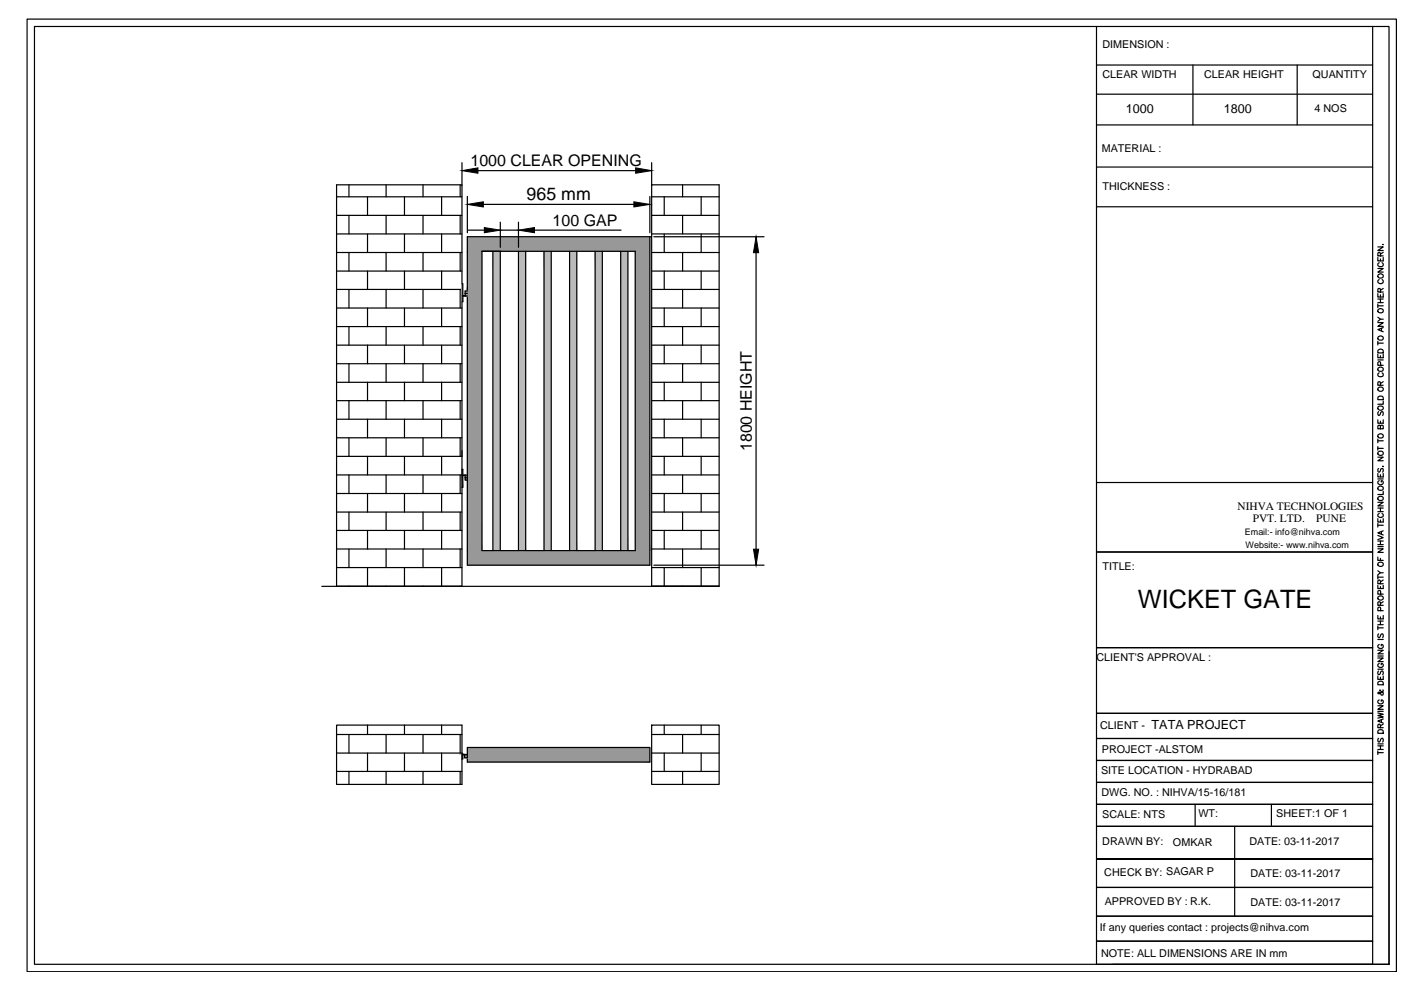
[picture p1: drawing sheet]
<svg xmlns="http://www.w3.org/2000/svg" width="297mm" height="210mm" viewBox="0 0 297 210" stroke-linecap="round" stroke-linejoin="round" font-family="sans-serif">
<!-- layer: 0 -->
<g fill="#989898" stroke="#989898" stroke-width=".21">
<path d="M99.1 50.2v3.1h38.7zM99.1 50.2h38.7v3.1z"/>
<path d="M134.7 53.3v63.4h3.1zM134.7 53.3h3.1v63.4z"/>
<path d="M99.1 53.3v63.4h3.1zM99.1 53.3h3.1v63.4z"/>
<path d="M99.1 116.7v3.1h38.7zM99.1 116.7h38.7v3.1z"/>
<path d="M98.6 100.7v.6h.5zM98.6 100.7h.5v.6z"/>
<path d="M98.6 101.3v.5h.5zM98.6 101.3h.5v.5z"/>
<path d="M97.9 99.5v3.9h.2zM97.9 99.5h.2v3.9z"/>
<path d="M98.1 100.7l.5 .1zM98.1 100.7l.5 .1z"/>
<path d="M98.6 61.7v.5h.5zM98.6 61.7h.5v.5z"/>
<path d="M98.6 62.2v.6h.5zM98.6 62.2h.5v.6z"/>
<path d="M97.9 60.1v3.9h.2zM97.9 60.1h.2v3.9z"/>
<path d="M98.1 62.7l.5 .1zM98.1 62.7l.5 .1z"/>
<path d="M97.9 159.8v.2h.2zM97.9 159.8h.2v.2z"/>
<path d="M98.1 160h1zM98.1 160h1z"/>
<path d="M97.9 160h.2zM97.9 160h.2z"/>
<path d="M97.9 160v.9h.2zM97.9 160h.2v.9z"/>
<path d="M99.1 158.5v3.1h38.7zM99.1 158.5h38.7v3.1z"/>
<path d="M98.5 160v.7h.6zM98.5 160h.6v.7z"/>
</g>
<g fill="none" stroke="#000" stroke-width=".25">
<path d="M5.7 4h290.4v202h-290.4zM7.3 5.6h287.2v198.9h-287.2zM232.5 5.6v198.9h58.5v-198.9M232.5 13.8h58.5M232.5 20h58.5M252.9 13.8v12.7M275 13.8v12.7M74 39.2v2.5M81.9 39.2v2.5M89.7 39.2v2.5M97.6 39.2v2.5M97.9 34.5v4.8"/>
<path d="M101.3 36.2h33.5M138.2 34.5v4.8M144.7 39.2v2.5M232.5 26.5h58.5M232.5 35.4h58.5M71.4 41.7h26.5M71.4 45.7h26.5M71.4 49.6h26.5M71.4 53.5h26.5M71.4 57.5h26.5M74 45.7v3.9M74 53.5v4"/>
<path d="M77.9 41.7v4M77.9 49.6v3.9M77.9 57.5v3.9M81.9 45.7v3.9M81.9 53.5v4M85.8 41.7v4M85.8 49.6v3.9M85.8 57.5v3.9M89.7 45.7v3.9M89.7 53.5v4M93.6 41.7v4M93.6 49.6v3.9"/>
<path d="M93.6 57.5v3.9M97.6 45.7v3.9M97.6 53.5v4M99.1 41.6v7.7M99.1 50.2h38.7v69.6h-38.7zM99.3 48.8h3.4M102.2 53.3v63.4h32.5v-63.4h-32.5h3.9v63.4M102.5 43.3h31.9M104.5 53.3v63.4M106.1 47.1v5.3M106.1 48.8h3.8M109.9 47.1v5.3"/>
<path d="M109.9 53.3v63.4M111.4 53.3v63.4M113.3 48.8h18.4M115.3 53.3v63.4M116.9 53.3v63.4M120.8 53.3v63.4M122.3 53.3v63.4M126.2 53.3v63.4M127.7 53.3v63.4M131.6 53.3v63.4M133.1 53.3v63.4M137.8 50.2h.4v74.1h14.3v-85.1h-14.3v11"/>
<path d="M137.8 41.6v7.7M138.2 41.7h14.3M138.2 45.7h14.3M138.2 49.6h14.3M138.2 53.5h14.3M138.2 57.5h14.3M138.6 50.2h23.4M140.8 41.7v4M140.8 49.6v3.9M140.8 57.5v3.9M144.7 45.7v3.9M144.7 53.5v4"/>
<path d="M148.7 41.7v4M148.7 49.6v3.9M148.7 57.5v3.9M160.3 53.6v62.8M232.5 43.8h58.5M292.1 56.9h1.2l-1.2 .8h1.2M292.1 54.6v.7h1.2v-.7M292.1 52.4h1.2l-1.2 .7h1.2M292.4 59.3a.43 .43 0 0 0-.3 .5 .43 .43 0 0 0 .5 .3h.2a.44 .44 0 0 0 .5-.3 .44 .44 0 0 0-.3-.5M292.4 55.7a.43 .43 0 0 0-.3 .5 .43 .43 0 0 0 .5 .3h.2a.44 .44 0 0 0 .5-.3 .44 .44 0 0 0-.3-.5M292.7 54.3l-.1-.7-.3-.1-.1 .1-.1 .7h1.2M292.7 54.9v.4"/>
<path d="M293.2 51.8h.1M293.3 53.5l-.6 .4M71.4 61.4h26.5M71.4 65.3h26.5M71.4 69.2h26.5M71.4 73.2h26.5M71.4 77.1h26.5M74 61.4v3.9M74 69.2v4M74 77.1v4M77.9 65.3v3.9M77.9 73.2v3.9"/>
<path d="M81.9 61.4v3.9M81.9 69.2v4M81.9 77.1v4M85.8 65.3v3.9M85.8 73.2v3.9M89.7 61.4v3.9M89.7 69.2v4M89.7 77.1v4M93.6 65.3v3.9M93.6 73.2v3.9M97.6 61.4v3.9M97.6 69.2v4"/>
<path d="M97.6 77.1v4M97.9 60.1h.2v3.9h-.2M98.1 62.8h1M98.1 62.7h.5M99.1 62.2h-.5v.6M99.1 61.7h-.5v.5M138.2 61.4h14.3M138.2 65.3h14.3M138.2 69.2h14.3M138.2 73.2h14.3M138.2 77.1h14.3M140.8 65.3v3.9"/>
<path d="M140.8 73.2v3.9M144.7 61.4v3.9M144.7 69.2v4M144.7 77.1v4M148.7 65.3v3.9M148.7 73.2v3.9M292.1 75.1v.7h1.2v-.7M292.1 68.4h1.2l-1.2 .8h1.2M292.1 62.3v.7h1.2v-.7M292.1 64.5v.7M292.1 72.4v.7M292.1 76.3h1.2"/>
<path d="M292.1 72.8h1.2M292.1 67.3l.6 .4M292.1 64.8h1.2M292.1 64.2h1.2M292.1 63.4h1.2M292.2 74.3a.61 .61 0 0 1 .6-.3 .61 .61 0 0 1 .5 .5v.3h-1.2zM292.2 71.5a.56 .56 0 0 1 .7-.2 .56 .56 0 0 1 .2 .7 .59 .59 0 0 1-.6 .1 .59 .59 0 0 1-.3-.6zM292.4 79.1l-.3 .2a.54 .54 0 0 0 .7 .6 .54 .54 0 0 0 .3-.8h-.1M292.7 61.9l-.1-.7h-.4l-.1 .7h1.2M292.7 62.5v.5M292.7 63.4v.8M292.7 75.4v.4"/>
<path d="M292.7 77.5l-.1-.8h-.3l-.2 .8h1.2M292.9 69.6v.6M293.3 69.5l-1.2 .4 1.2 .4M293.3 67.7h-.6l-.6 .4M293.3 61.2l-.6 .3M71.4 81.1h26.5M71.4 84.9h26.5M71.4 88.9h26.5M71.4 92.8h26.5M74 84.9v4M74 92.8v4M77.9 81.1v3.8"/>
<path d="M77.9 88.9v3.9M77.9 96.8v3.9M81.9 84.9v4M81.9 92.8v4M85.8 81.1v3.8M85.8 88.9v3.9M85.8 96.8v3.9M89.7 84.9v4M89.7 92.8v4M93.6 81.1v3.8M93.6 88.9v3.9M93.6 96.8v3.9"/>
<path d="M97.6 84.9v4M97.6 92.8v4M97.9 99.5h.2v3.9h-.2M97.9 95.5v1.3h-26.5M138.2 81.1h14.3M138.2 84.9h14.3M138.2 88.9h14.3M138.2 92.8h14.3M138.2 96.8h14.3M140.8 81.1v3.8M140.8 88.9v3.9M140.8 96.8v3.9"/>
<path d="M144.7 84.9v4M144.7 92.8v4M148.7 81.1v3.8M148.7 88.9v3.9M148.7 96.8v3.9M292.1 96.9h1.2l-1.2 .8h1.2M292.1 89v.7h1.2v-.7M292.1 93.1v.8M292.1 94.7v.7M292.1 95.1h1.2M292.1 93.5h1.2M292.2 86.3a.58 .58 0 0 1 .7-.2 .58 .58 0 0 1 .3 .6 .58 .58 0 0 1-.7 .2 .58 .58 0 0 1-.3-.6z"/>
<path d="M292.2 84.2a.65 .65 0 0 1 1.1 .2v.3h-1.2zM292.3 99.3l-.2 .3 .2 .5h.2l.5-.8h.1l.2 .3-.2 .5M292.3 87.3l-.2 .3 .2 .5 .3-.1 .4-.7h.1l.2 .3-.2 .5M292.7 90.4l.2-.2h.3l.1 .2v.5h-1.2l.1-.7h.4l.1 .7M292.7 81.7l-.1-.7h-.4l-.1 .7h1.2M292.7 89.3v.4M293.2 98.8v.2zM293.3 85v.7h-1.2M293.3 80.9l-.6 .4M71.4 100.7h26.5M71.4 104.6h26.5M71.4 108.6h26.5"/>
<path d="M71.4 112.5h26.5M71.4 116.4h26.5M74 100.7v3.9M74 108.6v3.9M74 116.4v3.9M77.9 104.6v4M77.9 112.5v3.9M81.9 100.7v3.9M81.9 108.6v3.9M81.9 116.4v3.9M85.8 104.6v4M85.8 112.5v3.9"/>
<path d="M89.7 100.7v3.9M89.7 108.6v3.9M89.7 116.4v3.9M93.6 104.6v4M93.6 112.5v3.9M97.6 100.7v3.9M97.6 108.6v3.9M97.6 116.4v3.9M98.1 100.7h1M98.1 100.8h.5M98.6 100.7v.6h.5M98.6 101.3v.5h.5"/>
<path d="M138.2 100.7h14.3M138.2 104.6h14.3M138.2 108.6h14.3M138.2 112.5h14.3M138.2 116.4h14.3M138.6 119.8h23.4M140.8 104.6v4M140.8 112.5v3.9M144.7 100.7v3.9M144.7 108.6v3.9M144.7 116.4v3.9M148.7 104.6v4"/>
<path d="M148.7 112.5v3.9M232.5 117h58.5M232.5 102.3h58.5M292.1 118.1v.7h1.2M292.1 116.4h1.2l-1.2 .7h1.2M292.1 113.5l1.2 .5-1.2 .4M292.1 110v.7h1.2v-.7M292.1 106.5h1.2l-1.2 .8h1.2M292.1 100.4v.7h1.2v-.7M292.1 111v.7M292.1 115.9h1.2M292.1 115.5h1.2"/>
<path d="M292.1 114.7h1.2M292.1 111.4h1.2M292.1 108.5h1.2M292.1 107.7h1.2M292.1 101.5h1.2M292.4 108.9a.43 .43 0 0 0-.3 .4 .43 .43 0 0 0 .5 .4h.2a.44 .44 0 0 0 .5-.3 .44 .44 0 0 0-.3-.5M292.4 101.9a.43 .43 0 0 0-.3 .5 .43 .43 0 0 0 .5 .4h.2a.42 .42 0 0 0 .5-.5 .42 .42 0 0 0-.5-.4v.3M292.7 100.7v.4M292.7 107.7v.8M292.7 110.3v.4M292.7 114.7v.8M292.7 118.4v.4"/>
<path d="M292.9 112.7v.6M293.3 112.6l-1.2 .4 1.2 .4M293.3 104.2v.6h-1.2M68.2 124.3h84.3M71.4 124.3v-85.1h26.5v85.1M71.4 120.3h26.5M74 124.3h.1M77.9 120.3v4M81.9 124.3h.1M85.8 120.3v4M89.7 124.3h.1M93.6 120.3v4"/>
<path d="M97.6 124.3h.1M138.2 120.3h14.3M140.8 120.3v4M144.7 124.3h.1M148.7 120.3v4M291 137.3h-58.5h58.5M292.1 139.5h1.2l-1.2 .8h1.2M292.1 137.9h1.2l-1.2 .7h1.2M292.1 130.5v.7h1.2v-.7M292.1 124.1v.7h1.2v-.7M292.1 122v.8M292.1 132.7v.8"/>
<path d="M292.1 139.1h1.2M292.1 135.6h1.2M292.1 133.1h1.2M292.1 132.4h1.2M292.1 131.7h1.2M292.1 122.4h1.2M292.1 121l.6 .4M292.2 126.6a.58 .58 0 0 1 .7-.3 .58 .58 0 0 1 .3 .7 .6 .6 0 0 1-.7 .2 .6 .6 0 0 1-.3-.6zM292.3 134.4l-.2 .3 .2 .5 .3-.1 .4-.7h.1l.2 .3-.2 .5M292.4 136.6a.43 .43 0 0 0-.3 .5 .43 .43 0 0 0 .5 .4h.2a.42 .42 0 0 0 .5-.4 .42 .42 0 0 0-.5-.5v.3M292.7 128.3l-.1-.6h-.4l-.1 .6h1.2M292.7 123.8l-.1-.7-.3-.1-.1 .1-.1 .7h1.2"/>
<path d="M292.7 124.4v.4M292.7 130.8v.4M292.7 131.7v.7M292.7 129.5l-.1-.7h-.3l-.2 .7h1.2M292.7 126v-.7h-.5l-.1 .7h1.2M293.3 121.4h-.6l-.6 .5M293.3 127.6l-.6 .4M293.3 123l-.6 .4M294.5 138.1v66.4h-58.6M71.4 153.7h26.5v12.6h-26.5zM71.4 155.7h26.5M71.4 159.7h26.5"/>
<path d="M74 155.7v4M77.9 153.7v2M77.9 159.7v3.9M81.9 155.7v4M85.8 153.7v2M85.8 159.7v3.9M89.7 155.7v4M93.6 153.7v2M93.6 159.7v3.9M97.6 155.7v4M97.9 159.8h.2v1.1h-.2M98.1 160h1"/>
<path d="M99.1 158.5h38.7v3.1h-38.7zM138.2 153.7h14.3v12.6h-14.3zM138.2 155.7h14.3M138.2 159.7h14.3M140.8 153.7v2M140.8 159.7v3.9M144.7 155.7v4M148.7 153.7v2M148.7 159.7v3.9M232.5 151.2h58.5M232.5 156.6h58.5M292.1 151.2l1.2 .3-1.2 .2 1.2 .3-1.2 .3"/>
<path d="M292.1 149.6h1.2l-1.2 .8h1.2M292.1 143.3v.7h1.2v-.7M292.1 159.6h1.2M292.1 159.2v.8M292.1 158.9h1.2M292.1 158.1h1.2M292.1 157.7h1.2M292.1 150.8h1.2M292.1 141.9h1.2M292.2 154.9a.65 .65 0 0 1 1.1 .2v.4h-1.2zM292.2 144.6a.65 .65 0 0 1 1.1 .2v.4h-1.2zM292.3 156.5l-.2 .3 .2 .5 .3-.1 .4-.7h.1l.2 .3-.2 .5"/>
<path d="M292.3 142.3l-.2 .3 .1 .3 .3 .1 .3-.7h.3l.2 .3-.2 .4M292.4 148.4a.43 .43 0 0 0-.3 .5 .43 .43 0 0 0 .5 .4h.2a.42 .42 0 0 0 .5-.5 .42 .42 0 0 0-.5-.4v.3M292.4 140.7a.43 .43 0 0 0-.3 .4 .43 .43 0 0 0 .5 .4h.2a.42 .42 0 0 0 .5-.4 .42 .42 0 0 0-.5-.4v.3M292.6 146.3v.2l.5 .2 .2 .2-.2 .5-.3-.1-.4-.5-.3 .1 .2 .2h.3l.5-.4 .1-.4M292.7 154.3l-.1-.6-.3-.2-.1 .2-.1 .6h1.2M292.7 143.6v.4M292.7 158.1v.8M292.9 152.6v.5M293.3 152.4l-1.2 .5 1.2 .4M293.3 153.5l-.6 .4M71.4 163.6h26.5M74 163.6v2.7"/>
<path d="M81.9 163.6v2.7M89.7 163.6v2.7M97.6 163.6v2.7M98.1 160h1v.7h-.6v-.7M138.2 163.6h14.3M144.7 163.6v2.7M232.5 161.2h58.5M232.5 165.9h58.5M232.5 175.2h58.5M253.4 170.5v4.7M261.8 175.2v19.1M269.6 170.5v4.7"/>
<path d="M291 170.5h-58.5h58.5M232.5 182.1h58.5M232.5 194.3h58.5M232.5 199.5h58.5M291 182.1h-58.5h58.5M291 188.2h-58.5h58.5"/>
<circle cx="292.7" cy="58.5" r=".53"/>
<circle cx="292.7" cy="65.9" r=".53"/>
<circle cx="292.7" cy="78.3" r=".53"/>
<circle cx="292.7" cy="92.4" r=".53"/>
<circle cx="292.7" cy="96.1" r=".54"/>
<circle cx="292.7" cy="82.5" r=".54"/>
<circle cx="292.7" cy="103.5" r=".53"/>
<circle cx="292.7" cy="105.7" r=".53"/>
<circle cx="292.7" cy="119.6" r=".54"/>
</g>
<g fill="#bababa" stroke="#bababa" stroke-width=".21">
<path d="M131.6 53.3v63.4h1.5zM131.6 53.3h1.5v63.4z"/>
<path d="M104.5 53.3v63.4h1.6zM104.5 53.3h1.6v63.4z"/>
<path d="M109.9 53.3v63.4h1.5zM109.9 53.3h1.5v63.4z"/>
<path d="M115.3 53.3v63.4h1.6zM115.3 53.3h1.6v63.4z"/>
<path d="M120.8 53.3v63.4h1.5zM120.8 53.3h1.5v63.4z"/>
<path d="M126.2 53.3v63.4h1.5zM126.2 53.3h1.5v63.4z"/>
</g>
<path d="M97.9 36.2l3.4-.6v1.1zM134.8 35.6l3.4 .6-3.4 .5zM99.1 43.3l3.4-.5v1.1zM102.7 48.2l3.4 .6-3.4 .5zM109.9 48.8l3.4-.6v1.1zM134.4 42.8l3.4 .5-3.4 .6zM160.3 50.2l.6 3.4h-1.1zM159.8 116.4h1.1l-.6 3.4z" fill="#000" stroke="#000" stroke-width=".21"/>
<text font-size="5.4" x="241.2" y="129">WICKET GATE</text>
<text font-size="3.8" x="111.7" y="42.4">965 mm</text>
<g font-size="3.4">
<text x="99.8" y="35.3">1000 CLEAR OPENING</text>
<text x="117.2" y="47.9">100 GAP</text>
<text x="159.4" y="95.7" transform="rotate(-90 159.4 95.7)">1800 HEIGHT</text>
</g>
<g font-size="2.7">
<text x="238.7" y="24">1000</text>
<text x="259.5" y="24">1800</text>
<text x="244.2" y="154.6">TATA PROJECT</text>
</g>
<g font-size="2.4">
<text x="262.4" y="108.1">NIHVA TECHNOLOGIES</text>
<text x="265.6" y="110.7">PVT. LTD.</text>
<text x="279.1" y="110.7">PUNE</text>
</g>
<g font-size="2.3">
<text x="233.8" y="10.3">DIMENSION :</text>
<text x="233.8" y="16.6">CLEAR WIDTH</text>
<text x="255.3" y="16.6">CLEAR HEIGHT</text>
<text x="278.3" y="16.6">QUANTITY</text>
<text x="278.7" y="23.8">4 NOS</text>
<text x="233.6" y="32.3">MATERIAL :</text>
<text x="233.8" y="40.2">THICKNESS :</text>
<text x="233.8" y="120.8">TITLE:</text>
<text x="232.5" y="140.1">CLIENT'S APPROVAL :</text>
<text x="233.2" y="154.6">CLIENT -</text>
<text x="233.6" y="159.6">PROJECT -ALSTOM</text>
<text x="233.5" y="164.2">SITE LOCATION - HYDRABAD</text>
<text x="233.5" y="168.7">DWG. NO. : NIHVA/15-16/181</text>
<text x="233.7" y="173.3">SCALE: NTS</text>
<text x="254.1" y="173.2">WT:</text>
<text x="270.6" y="173.3">SHEET:1 OF 1</text>
<text x="233.7" y="179.1">DRAWN BY:</text>
<text x="248.7" y="179.3">OMKAR</text>
<text x="264.9" y="179.1">DATE: 03-11-2017</text>
<text x="234.1" y="185.7">CHECK BY: SAGAR P</text>
<text x="265.1" y="186">DATE: 03-11-2017</text>
<text x="234.2" y="191.8">APPROVED BY : R.K.</text>
<text x="233.2" y="197.4">If any queries contact : projects@nihva.com</text>
<text x="265.1" y="192.1">DATE: 03-11-2017</text>
<text x="233.5" y="202.9">NOTE: ALL DIMENSIONS ARE IN mm</text>
</g>
<g font-size="1.9">
<text x="263.9" y="113.5">Email:- info@nihva.com</text>
<text x="264.1" y="116.3">Website:- www.nihva.com</text>
</g>
</svg>
